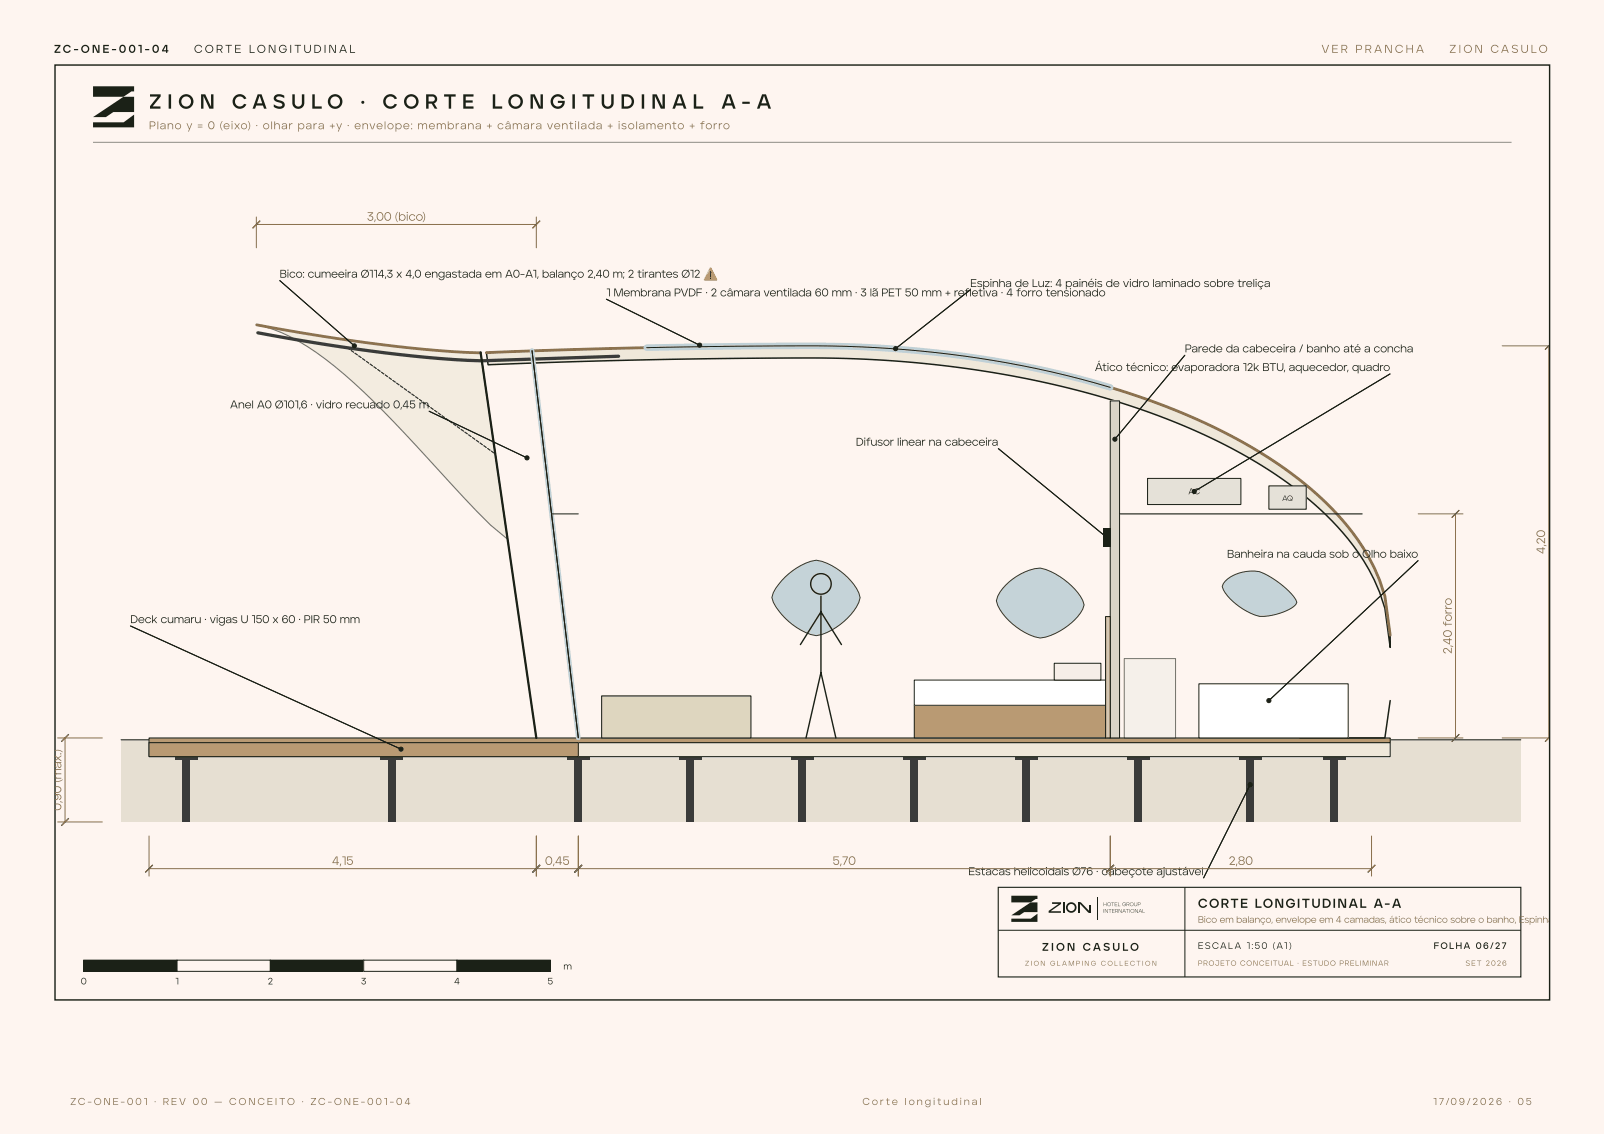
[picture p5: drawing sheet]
<svg xmlns="http://www.w3.org/2000/svg" width="297mm" height="210mm" viewBox="0 0 297 210" stroke-linecap="round" stroke-linejoin="round" font-family="sans-serif">
<g fill="#fef5f0">
<path d="M0 0h297v209.9h-297z"/>
<path d="M10.1 11.9h277v173.3h-277z"/>
</g>
<path d="M10.2 12h276.7v173.1h-276.7z" fill="none" stroke="#1b2117" stroke-width=".26"/>
<g fill="#1b2117">
<path d="M17.2 16h7.6v.9h-.5l-1.4 1h-5.7z"/>
<path d="M17.2 21.7l5.7-3.8h1.9v2.8h-3.8l-1.4 1z"/>
<path d="M17.2 22.6h5.7l1.9-1.4v2.4h-7.6z"/>
</g>
<path d="M17.2 26.3h262.7" fill="none" stroke="#1b2117" stroke-width=".19"/>
<path d="M22.4 136.9h259.2v15.2h-259.2z" fill="#e6dfd2"/>
<path d="M22.4 136.9h259.2" fill="none" stroke="#1b2117" stroke-width=".19"/>
<g fill="#3a3b3a">
<path d="M33.8 140.4h1.4v11.7h-1.4z"/>
<path d="M32.4 140h4.2v.7h-4.2z"/>
<path d="M71.8 140.4h1.4v11.7h-1.4z"/>
<path d="M70.5 140h4.1v.7h-4.1z"/>
<path d="M106.4 140.4h1.4v11.7h-1.4z"/>
<path d="M105 140h4.2v.7h-4.2z"/>
<path d="M127.1 140.4h1.4v11.7h-1.4z"/>
<path d="M125.7 140h4.2v.7h-4.2z"/>
<path d="M147.9 140.4h1.3v11.7h-1.3z"/>
<path d="M146.5 140h4.1v.7h-4.1z"/>
<path d="M168.6 140.4h1.4v11.7h-1.4z"/>
<path d="M167.2 140h4.2v.7h-4.2z"/>
<path d="M189.3 140.4h1.4v11.7h-1.4z"/>
<path d="M188 140h4.1v.7h-4.1z"/>
<path d="M210.1 140.4h1.4v11.7h-1.4z"/>
<path d="M208.7 140h4.1v.7h-4.1z"/>
<path d="M230.8 140.4h1.4v11.7h-1.4z"/>
<path d="M229.4 140h4.2v.7h-4.2z"/>
<path d="M246.4 140.4h1.3v11.7h-1.3z"/>
<path d="M245 140h4.1v.7h-4.1z"/>
</g>
<path d="M27.6 137.4h229.8v2.6h-229.8z" fill="#efe8da"/>
<path d="M27.6 137.4h229.8v2.6h-229.8z" fill="none" stroke="#1b2117" stroke-width=".19"/>
<path d="M27.6 136.6h229.8v.8h-229.8z" fill="#b99a73"/>
<path d="M27.6 136.6h229.8v.8h-229.8z" fill="none" stroke="#1b2117" stroke-width=".19"/>
<path d="M27.6 137.4h79.5v2.6h-79.5z" fill="#b99a73"/>
<path d="M27.6 137.4h79.5v2.6h-79.5z" fill="none" stroke="#1b2117" stroke-width=".19"/>
<path d="M90.1 65.3l27.7-.9 30.5-.4a191.7 191.7 0 0 1 62.9 9.5 101.6 101.6 0 0 1 30.5 16.1 47.7 47.7 0 0 1 12.8 15.5l1 2.3 .9 2.9 1 7.3v2.2l-1-7.2a39.3 39.3 0 0 0-10.8-17.2 86 86 0 0 0-26.5-16.6 173.9 173.9 0 0 0-54.1-12 472.8 472.8 0 0 0-37.4-.3l-19.3 .4-17.9 .6z" fill="#efe8da"/>
<path d="M90.1 65.3l27.7-.9 30.5-.4a191.7 191.7 0 0 1 62.9 9.5 101.6 101.6 0 0 1 30.5 16.1 47.7 47.7 0 0 1 12.8 15.5l1 2.3 .9 2.9 1 7.3v2.2l-1-7.2a39.3 39.3 0 0 0-10.8-17.2 86 86 0 0 0-26.5-16.6 173.9 173.9 0 0 0-54.1-12 472.8 472.8 0 0 0-37.4-.3l-19.3 .4-17.9 .6zM257.4 129.7l-1 6.9h-15.7" fill="none" stroke="#1b2117" stroke-width=".28"/>
<path d="M90.1 65.3l27.7-.9 30.5-.4a191.7 191.7 0 0 1 62.9 9.5 101.6 101.6 0 0 1 30.5 16.1 47.7 47.7 0 0 1 12.8 15.5l1 2.3 .9 2.9 1 7.3" fill="none" stroke="#8b714e" stroke-width=".52"/>
<path d="M47.5 60.1a290.4 290.4 0 0 0 41.5 5.2l5 34.5-3.2-2.6-5-5.1a336.4 336.4 0 0 0-20.3-21.2 50.9 50.9 0 0 0-13.4-9.4l-3.1-1z" fill="#ede6d6"/>
<path d="M47.5 60.1a290.4 290.4 0 0 0 41.5 5.2l5 34.5-3.2-2.6-5-5.1a336.4 336.4 0 0 0-20.3-21.2 50.9 50.9 0 0 0-13.4-9.4l-3.1-1z" fill="none" stroke="#1b2117" stroke-width=".21"/>
<path d="M47.5 60.1a290.4 290.4 0 0 0 41.5 5.2" fill="none" stroke="#8b714e" stroke-width=".52"/>
<path d="M47.7 61.6a290.4 290.4 0 0 0 41.5 5.2l25.3-.9" fill="none" stroke="#3a3b3a" stroke-width=".6"/>
<g fill="#3a3b3a">
<path d="M64.3 64.3l.5 .4zM65 64.8l.5 .4zM65.7 65.3l.5 .4zM66.4 65.8l.5 .4zM67.1 66.3l.5 .4zM67.8 66.8l.5 .4zM68.5 67.3l.5 .4zM69.2 67.8l.5 .5zM69.9 68.4l.5 .4zM70.6 68.9l.5 .4zM71.3 69.4l.5 .4zM72 69.9l.5 .4zM72.7 70.4l.5 .4zM73.4 70.9l.6 .4zM74.1 71.4l.6 .4zM74.8 71.9l.6 .4zM75.5 72.4l.6 .4zM76.2 72.9l.6 .4zM76.9 73.4l.6 .4zM77.6 73.9l.6 .4zM78.3 74.4l.6 .4zM79 74.9l.6 .4zM79.7 75.4l.6 .4zM80.4 75.9l.6 .4zM81.1 76.4l.6 .4zM81.8 76.9l.6 .4zM82.5 77.4l.6 .4zM83.2 77.9l.6 .4zM83.9 78.4l.6 .4zM84.6 78.9l.6 .4zM85.3 79.4l.6 .4zM86 79.9l.6 .4zM86.7 80.4l.6 .4zM87.4 80.9l.6 .4zM88.1 81.4l.6 .5zM88.8 82l.6 .4zM89.5 82.5l.6 .4zM90.2 83l.6 .4zM90.9 83.5l.6 .4zM91.6 84a.1 .1 0 0 1 .2 0 .1 .1 0 0 1-.2 0z"/>
<path d="M64.3 64.3l.5 .4zM65 64.8l.5 .4zM65.7 65.3l.5 .4zM66.4 65.8l.5 .4zM67.1 66.3l.5 .4zM67.8 66.8l.5 .4zM68.5 67.3l.5 .4zM69.2 67.8l.5 .5zM69.9 68.4l.5 .4zM70.6 68.9l.5 .4zM71.3 69.4l.5 .4zM72 69.9l.5 .4zM72.7 70.4l.5 .4zM73.4 70.9l.6 .4zM74.1 71.4l.6 .4zM74.8 71.9l.6 .4zM75.5 72.4l.6 .4zM76.2 72.9l.6 .4zM76.9 73.4l.6 .4zM77.6 73.9l.6 .4zM78.3 74.4l.6 .4zM79 74.9l.6 .4zM79.7 75.4l.6 .4zM80.4 75.9l.6 .4zM81.1 76.4l.6 .4zM81.8 76.9l.6 .4zM82.5 77.4l.6 .4zM83.2 77.9l.6 .4zM83.9 78.4l.6 .4zM84.6 78.9l.6 .4zM85.3 79.4l.6 .4zM86 79.9l.6 .4zM86.7 80.4l.6 .4zM87.4 80.9l.6 .4zM88.1 81.4l.6 .5zM88.8 82l.6 .4zM89.5 82.5l.6 .4zM90.2 83l.6 .4zM90.9 83.5l.6 .4zM91.6 84a.1 .1 0 0 1 .2 0 .1 .1 0 0 1-.2 0z"/>
</g>
<path d="M89 65.2l10.3 71.4zM98.5 64.9l8.6 71.7z" fill="#000"/>
<path d="M89 65.2l10.3 71.4" fill="none" stroke="#1b2117" stroke-width=".41"/>
<path d="M98.5 64.9l8.6 71.7" fill="none" stroke="#bfd0d6" stroke-width=".86"/>
<path d="M98.5 64.9l8.6 71.7M119.7 64.3l16.7-.2a289.2 289.2 0 0 1 34 .9 183.9 183.9 0 0 1 35.2 6.7M102.1 95.1h5" fill="none" stroke="#1b2117" stroke-width=".19"/>
<path d="M119.7 64.3l16.7-.2a289.2 289.2 0 0 1 34 .9 183.9 183.9 0 0 1 35.2 6.7" fill="none" stroke="#bfd0d6" stroke-width="1.2"/>
<path d="M205.6 74.2h1.7v62.4h-1.7z" fill="#d9d4c7"/>
<path d="M205.6 74.2h1.7v62.4h-1.7z" fill="none" stroke="#1b2117" stroke-width=".19"/>
<path d="M207.3 95.1h44.9" fill="none" stroke="#1b2117" stroke-width=".21"/>
<path d="M212.5 88.5h17.3v4.9h-17.3z" fill="#e5e1d8"/>
<path d="M212.5 88.5h17.3v4.9h-17.3z" fill="none" stroke="#1b2117" stroke-width=".19"/>
<path d="M235 89.9h6.9v4.3h-6.9z" fill="#e5e1d8"/>
<path d="M235 89.9h6.9v4.3h-6.9z" fill="none" stroke="#1b2117" stroke-width=".19"/>
<path d="M204.2 97.7h1.4v3.5h-1.4z" fill="#1b2117"/>
<path d="M169.3 130.5h35.4v6.1h-35.4z" fill="#b99a73"/>
<path d="M169.3 130.5h35.4v6.1h-35.4z" fill="none" stroke="#1b2117" stroke-width=".19"/>
<path d="M169.3 125.9h35.4v4.6h-35.4z" fill="#fff"/>
<path d="M169.3 125.9h35.4v4.6h-35.4z" fill="none" stroke="#1b2117" stroke-width=".19"/>
<path d="M195.2 122.8h8.7v3.1h-8.7z" fill="#f4efe8"/>
<path d="M195.2 122.8h8.7v3.1h-8.7z" fill="none" stroke="#1b2117" stroke-width=".19"/>
<path d="M204.7 114.1h.9v22.5h-.9z" fill="#d9c4a3"/>
<path d="M204.7 114.1h.9v22.5h-.9z" fill="none" stroke="#1b2117" stroke-width=".19"/>
<path d="M111.4 128.8h27.7v7.8h-27.7z" fill="#ded6bf"/>
<path d="M111.4 128.8h27.7v7.8h-27.7z" fill="none" stroke="#1b2117" stroke-width=".19"/>
<path d="M222 126.6h27.6v10h-27.6z" fill="#fff"/>
<path d="M222 126.6h27.6v10h-27.6z" fill="none" stroke="#1b2117" stroke-width=".19"/>
<path d="M208.2 121.9h9.5v14.7h-9.5z" fill="#efede6"/>
<path d="M208.2 121.9h9.5v14.7h-9.5z" fill="none" stroke="#1b2117" stroke-width=".19"/>
<path d="M145.4 106.8l1.3-1.1a10.4 10.4 0 0 1 4.4-2 11.6 11.6 0 0 1 7.9 6l.3 .9a10.3 10.3 0 0 1-4.5 5.5 9.1 9.1 0 0 1-3.7 1.6 12.2 12.2 0 0 1-7.9-6.2l-.3-.9a7.7 7.7 0 0 1 2.5-3.8z" fill="#bfd0d6"/>
<path d="M145.4 106.8l1.3-1.1a10.4 10.4 0 0 1 4.4-2 11.6 11.6 0 0 1 7.9 6l.3 .9a10.3 10.3 0 0 1-4.5 5.5 9.1 9.1 0 0 1-3.7 1.6 12.2 12.2 0 0 1-7.9-6.2l-.3-.9a7.7 7.7 0 0 1 2.5-3.8z" fill="none" stroke="#1b2117" stroke-width=".19"/>
<path d="M186.2 108.3a10.5 10.5 0 0 1 6.4-3.2 12.9 12.9 0 0 1 7.9 6l.2 .9a8.2 8.2 0 0 1-3.7 4.3 10.8 10.8 0 0 1-4.4 1.8 12 12 0 0 1-7.9-6l-.2-.9a6 6 0 0 1 1.7-2.9z" fill="#bfd0d6"/>
<path d="M186.2 108.3a10.5 10.5 0 0 1 6.4-3.2 12.9 12.9 0 0 1 7.9 6l.2 .9a8.2 8.2 0 0 1-3.7 4.3 10.8 10.8 0 0 1-4.4 1.8 12 12 0 0 1-7.9-6l-.2-.9a6 6 0 0 1 1.7-2.9z" fill="none" stroke="#1b2117" stroke-width=".19"/>
<path d="M226.9 107.5a7.4 7.4 0 0 1 6.3-1.7 15.8 15.8 0 0 1 6.7 5.2l.2 .5a4.8 4.8 0 0 1-3.1 2 6.8 6.8 0 0 1-6.9-.8 8.9 8.9 0 0 1-3.8-4.1z" fill="#bfd0d6"/>
<path d="M112.3 55.4l17.2 8.5M226.9 107.5a7.4 7.4 0 0 1 6.3-1.7 15.8 15.8 0 0 1 6.7 5.2l.2 .5a4.8 4.8 0 0 1-3.1 2 6.8 6.8 0 0 1-6.9-.8 8.9 8.9 0 0 1-3.8-4.1z" fill="none" stroke="#1b2117" stroke-width=".19"/>
<g fill="none" stroke="#1b2117" stroke-width=".26">
<path d="M148.2 119.3l3.8-6 3.8 6M152 110.3v14.2M152 124.5l-2.8 12.1M152 124.5l2.8 12.1"/>
<circle cx="152" cy="108.1" r="1.9"/>
</g>
<path d="M112.3 55.4l17.2 8.5z" fill="#000"/>
<circle cx="129.5" cy="63.9" r=".38" fill="#1b2117"/>
<g fill="none" stroke="#1b2117" stroke-width=".19">
<path d="M179.7 53.6l-13.9 10.9"/>
<circle cx="129.5" cy="63.9" r=".38"/>
</g>
<path d="M165.8 64.5l13.9-10.9z" fill="#000"/>
<circle cx="165.8" cy="64.5" r=".38" fill="#1b2117"/>
<g fill="none" stroke="#1b2117" stroke-width=".19">
<path d="M219.4 65.7l-13 15.6"/>
<circle cx="165.8" cy="64.5" r=".38"/>
</g>
<path d="M219.4 65.7l-13 15.6z" fill="#000"/>
<circle cx="206.4" cy="81.3" r=".38" fill="#1b2117"/>
<g fill="none" stroke="#1b2117" stroke-width=".19">
<path d="M257.4 69.2l-36.3 21.8"/>
<circle cx="206.4" cy="81.3" r=".38"/>
</g>
<path d="M221.1 91l36.3-21.8z" fill="#000"/>
<circle cx="221.1" cy="91" r=".38" fill="#1b2117"/>
<g fill="none" stroke="#1b2117" stroke-width=".19">
<path d="M184.8 83l20.1 16.4"/>
<circle cx="221.1" cy="91" r=".38"/>
</g>
<path d="M184.8 83l20.1 16.4z" fill="#000"/>
<circle cx="204.9" cy="99.4" r=".38" fill="#1b2117"/>
<g fill="none" stroke="#1b2117" stroke-width=".19">
<path d="M79.4 76.1l18.2 8.6"/>
<circle cx="204.9" cy="99.4" r=".38"/>
</g>
<path d="M79.4 76.1l18.2 8.6z" fill="#000"/>
<circle cx="97.6" cy="84.7" r=".38" fill="#1b2117"/>
<g fill="none" stroke="#1b2117" stroke-width=".19">
<path d="M51.8 51.9l13.8 12.1"/>
<circle cx="97.6" cy="84.7" r=".38"/>
</g>
<path d="M51.8 51.9l13.8 12.1z" fill="#000"/>
<circle cx="65.6" cy="64" r=".38" fill="#1b2117"/>
<g fill="none" stroke="#1b2117" stroke-width=".19">
<path d="M24.1 115.8l50.2 22.9"/>
<circle cx="65.6" cy="64" r=".38"/>
</g>
<path d="M24.1 115.8l50.2 22.9z" fill="#000"/>
<circle cx="74.3" cy="138.7" r=".38" fill="#1b2117"/>
<g fill="none" stroke="#1b2117" stroke-width=".19">
<path d="M262.6 103.8l-27.6 25.9"/>
<circle cx="74.3" cy="138.7" r=".38"/>
</g>
<path d="M235 129.7l27.6-25.9z" fill="#000"/>
<circle cx="235" cy="129.7" r=".38" fill="#1b2117"/>
<g fill="none" stroke="#1b2117" stroke-width=".19">
<path d="M231.5 145.2l-8.6 17.3"/>
<circle cx="235" cy="129.7" r=".38"/>
</g>
<path d="M231.5 145.2l-8.6 17.3z" fill="#000"/>
<circle cx="231.5" cy="145.2" r=".38" fill="#1b2117"/>
<circle cx="231.5" cy="145.2" r=".38" fill="none" stroke="#1b2117" stroke-width=".19"/>
<g fill="none" stroke="#8b714e" stroke-width=".19">
<path d="M47.5 40.2v5.7M47.5 41.5h51.8M48.2 40.9l-1.4 1.3M99.3 40.2v5.7M100 40.9l-1.4 1.3M278.2 64h8.7M286.8 64v72.6M286.9 63.9l-.8 .8M262.6 95.1h8.3M269.5 95.1v41.5M270.2 94.4l-1.4 1.4M10.7 136.6h8.3"/>
<path d="M12 136.6v15.5M12.7 135.9l-1.3 1.4M262.6 136.6h8.3M270.2 135.9l-1.4 1.4M278.2 136.6h8.7M286.9 136.5l-.8 .8M10.7 152.1h8.3M12.7 151.4l-1.3 1.4M27.6 154.7v7.5M99.3 154.7v7.5M107.1 154.7v7.5M205.6 154.7v7.5"/>
<path d="M254 154.7v7.5M27.6 160.8h226.4M28.3 160.1l-1.4 1.4M100 160.1l-1.4 1.4M107.8 160.1l-1.4 1.4M206.3 160.1l-1.4 1.4M254.7 160.1l-1.4 1.4"/>
</g>
<g fill="#000">
<path d="M46.8 42.2l1.4-1.3zM98.6 42.2l1.4-1.3zM286.9 63.3l-.8 1.4zM268.8 95.8l1.4-1.4zM11.4 137.3l1.3-1.4zM268.8 137.3l1.4-1.4zM286.9 135.9l-.8 1.4zM11.4 152.8l1.3-1.4zM28.3 160.1l-1.4 1.4zM100 160.1l-1.4 1.4zM107.8 160.1l-1.4 1.4zM204.9 161.5l1.4-1.4z"/>
<path d="M253.3 161.5l1.4-1.4z"/>
</g>
<path d="M15.5 177.7h17.3v2.1h-17.3z" fill="#1b2117"/>
<path d="M15.5 177.7h17.3v2.1h-17.3z" fill="none" stroke="#1b2117" stroke-width=".19"/>
<path d="M32.8 177.7h17.3v2.1h-17.3z" fill="#fef5f0"/>
<path d="M32.8 177.7h17.3v2.1h-17.3z" fill="none" stroke="#1b2117" stroke-width=".19"/>
<path d="M50.1 177.7h17.2v2.1h-17.2z" fill="#1b2117"/>
<path d="M50.1 177.7h17.2v2.1h-17.2z" fill="none" stroke="#1b2117" stroke-width=".19"/>
<path d="M67.3 177.7h17.3v2.1h-17.3z" fill="#fef5f0"/>
<path d="M67.3 177.7h17.3v2.1h-17.3z" fill="none" stroke="#1b2117" stroke-width=".19"/>
<path d="M84.6 177.7h17.3v2.1h-17.3z" fill="#1b2117"/>
<path d="M84.6 177.7h17.3v2.1h-17.3z" fill="none" stroke="#1b2117" stroke-width=".19"/>
<path d="M184.8 164.2h96.8v16.6h-96.8z" fill="#fef5f0"/>
<path d="M184.8 164.2h96.8v16.6h-96.8z" fill="none" stroke="#1b2117" stroke-width=".21"/>
<path d="M184.8 172.2h96.8M219.4 164.2v16.6" fill="none" stroke="#1b2117" stroke-width=".19"/>
<g fill="#1b2117">
<path d="M187.3 165.8h4.8v.6h-.3l-1 .6h-3.5z"/>
<path d="M187.3 169.4l3.5-2.4h1.3v1.8h-2.4l-.9 .6z"/>
<path d="M187.3 170h3.6l1.2-.9v1.5h-4.8z"/>
<path d="M194.8 167h1.7v.3l-2 1.4h2v.2h-2.3v-.3l1.8-1.3h-1.2z"/>
<path d="M196.8 167h.3v1.9h-.3z"/>
</g>
<circle cx="198.4" cy="168" r=".82" fill="none" stroke="#1b2117" stroke-width=".32"/>
<g fill="#1b2117">
<path d="M199.6 167h.3v1.9h-.3z"/>
<path d="M199.7 167h.4l1.9 1.9h-.5z"/>
<path d="M201.8 167.6h.3v1.3h-.3z"/>
</g>
<path d="M203.2 166.1v4.2" fill="none" stroke="#1b2117" stroke-width=".19"/>
<g font-size="3.8" fill="#1b2117">
<text x="27.6" y="20.1">Z I O N</text>
<text x="42.9" y="20.1">C A S U L O</text>
<text x="66.7" y="20.1">·</text>
<text x="70.8" y="20.1">C O R T E</text>
<text x="91" y="20.1">L O N G I T U D I N A L</text>
<text x="133.5" y="20.1">A - A</text>
</g>
<text font-size="2.4" fill="#1b2117" x="221.8" y="168">CORTE LONGITUDINAL A-A</text>
<g font-size="2.2" fill="#8b714e">
<text x="67.9" y="40.9">3,00 (bico)</text>
<text x="286.1" y="102.5" transform="rotate(-90 286.1 102.5)">4,20</text>
<text x="268.8" y="121.1" transform="rotate(-90 268.8 121.1)">2,40 forro</text>
<text x="11.4" y="150.1" transform="rotate(-90 11.4 150.1)">0,90 (máx.)</text>
<text x="61.5" y="160.1">4,15</text>
<text x="100.9" y="160.1">0,45</text>
<text x="154.2" y="160.1">5,70</text>
<text x="227.5" y="160.1">2,80</text>
</g>
<g font-size="2.1" fill="#1b2117">
<text x="10" y="9.8">ZC - O N E - 0</text>
<text x="23.8" y="9.8">0</text>
<text x="25.5" y="9.8">1 - 0</text>
<text x="29.9" y="9.8">4</text>
<text x="35.9" y="9.8">C O R T E LO N G I T U D I N A L</text>
<text x="51.8" y="51.4">Bico: cumeeira Ø114,3 x 4,0 engastada em A0-A1, balanço 2,40 m; 2 tirantes Ø12 ⚠</text>
<text x="130.2" y="51.4">️</text>
<text x="179.7" y="53.1">Espinha de Luz: 4 painéis de vidro laminado sobre treliça</text>
<text x="112.3" y="54.9">1 Membrana PVDF · 2 câmara ventilada 60 mm · 3 lã PET 50 mm + refletiva · 4 forro tensionado</text>
<text x="219.4" y="65.2">Parede da cabeceira / banho até a concha</text>
<text x="202.7" y="68.7">Ático técnico: evaporadora 12k BTU, aquecedor, quadro</text>
<text x="42.6" y="75.6">Anel A0 Ø101,6 · vidro recuado 0,45 m</text>
<text x="158.5" y="82.5">Difusor linear na cabeceira</text>
<text x="227.2" y="103.2">Banheira na cauda sob o Olho baixo</text>
<text x="24.1" y="115.3">Deck cumaru · vigas U 150 x 60 · PIR 50 mm</text>
<text x="179.3" y="162">Estacas helicoidais Ø76 · cabeçote ajustável</text>
<text x="192.9" y="176">Z I O N CA S U LO</text>
</g>
<g font-size="2.1" fill="#8b714e">
<text x="244.7" y="9.8">V E R P R A N C H A</text>
<text x="268.4" y="9.8">Z I O N CA S U LO</text>
<text x="27.6" y="23.9">Plano y = 0 (eixo) · olhar para +y · envelope: membrana + câmara ventilada + isolamento + forro</text>
</g>
<g font-size="1.9" fill="#8b714e">
<text x="13" y="204.5">ZC - O N E - 0</text>
<text x="25.1" y="204.5">0</text>
<text x="26.6" y="204.5">1 · R E V 0</text>
<text x="37.2" y="204.5">0 — C O N C E I TO · ZC - O N E - 0</text>
<text x="69.5" y="204.5">0</text>
<text x="71.1" y="204.5">1 - 0</text>
<text x="74.9" y="204.5">4</text>
<text x="159.7" y="204.5">C o r t e l o n g i t u d i n a l</text>
<text x="265.4" y="204.5">1</text>
<text x="266.4" y="204.5">7/0</text>
<text x="270.1" y="204.5">9 /2</text>
<text x="274.1" y="204.5">0</text>
<text x="275.6" y="204.5">2</text>
<text x="277" y="204.5">6 · 0</text>
<text x="282.5" y="204.5">5</text>
</g>
<text font-size="1.7" fill="#8b714e" x="221.8" y="170.8">Bico em balanço, envelope em 4 camadas, ático técnico sobre o banho, Espinha</text>
<g font-size="1.7" fill="#1b2117">
<text x="104.3" y="179.4">m</text>
<text x="221.8" y="175.6">ESCALA 1:50 (A1)</text>
<text x="265.5" y="175.6">FOLHA 06/27</text>
<text x="15" y="182.2">0</text>
<text x="32.4" y="182.2">1</text>
<text x="49.6" y="182.2">2</text>
<text x="66.8" y="182.2">3</text>
<text x="84.1" y="182.2">4</text>
<text x="101.4" y="182.2">5</text>
</g>
<text font-size="1.6" fill="#1b2117" x="220" y="91.5">AC</text>
<text font-size="1.4" fill="#1b2117" x="237.4" y="92.7">AQ</text>
<g font-size="1.4" fill="#8b714e">
<text x="221.8" y="178.7">PROJETO CONCEITUAL · ESTUDO PRELIMINAR</text>
<text x="271.4" y="178.7">SET 2026</text>
</g>
<text font-size="1.3" fill="#8b714e" x="189.8" y="178.7">Z I O N G L A M P I N G C O L L E CT I O N</text>
<g font-size="1" fill="#1b2117">
<text x="204.3" y="167.7">HOTEL GROUP</text>
<text x="204.3" y="168.9">INTERNATIONAL</text>
</g>
</svg>
